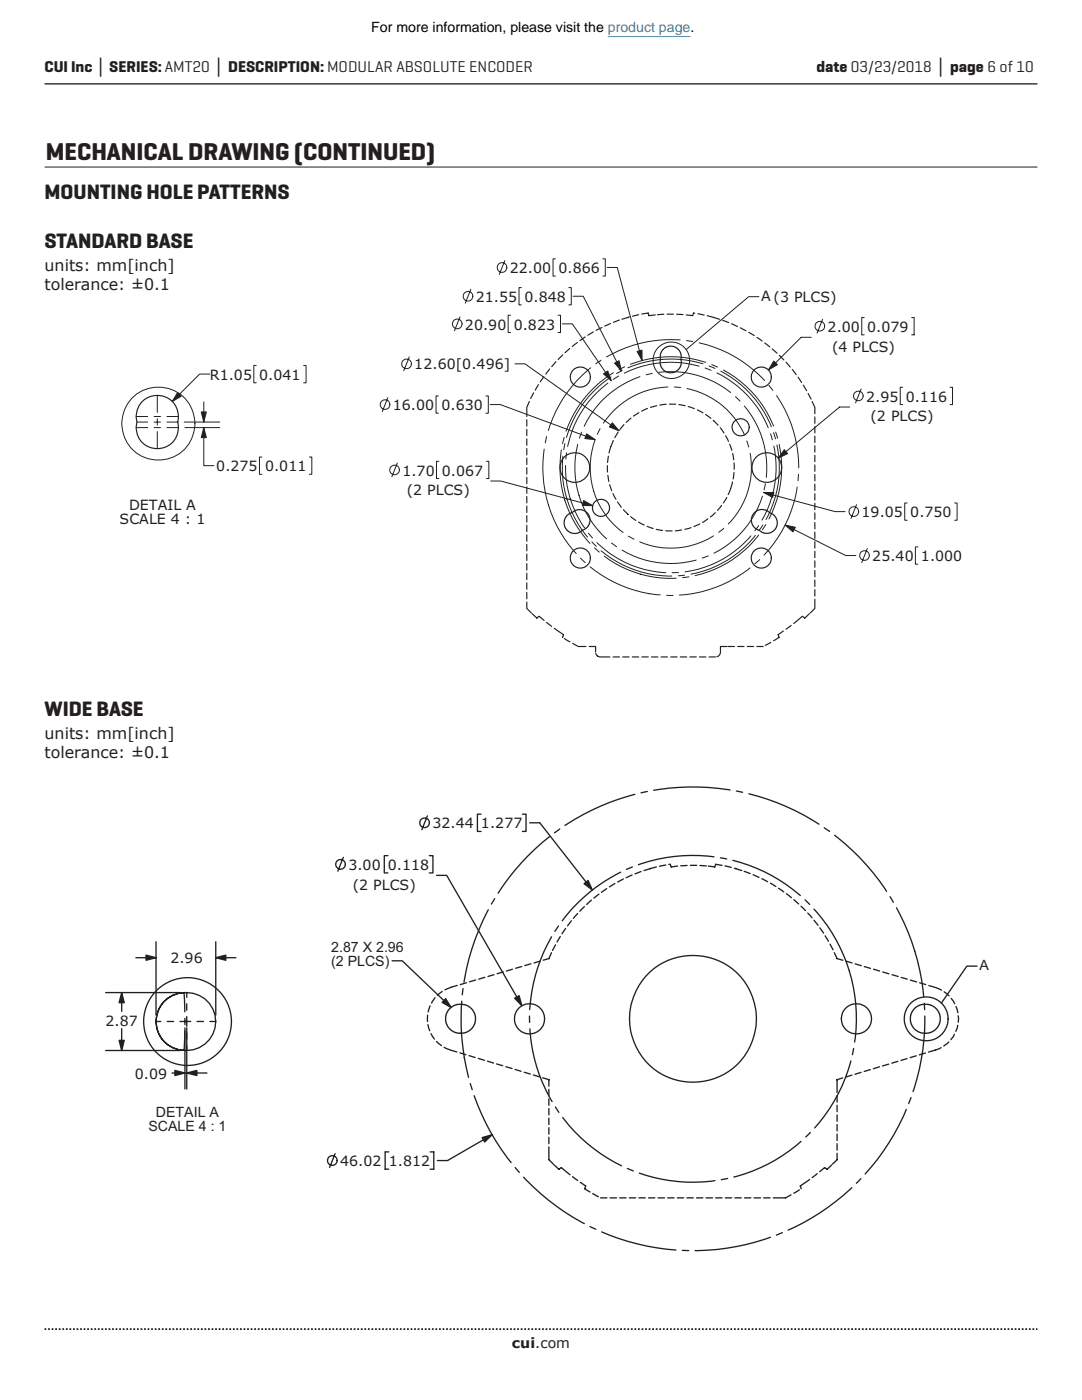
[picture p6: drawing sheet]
<svg xmlns="http://www.w3.org/2000/svg" width="216mm" height="279mm" viewBox="0 0 216 279" stroke-linecap="round" stroke-linejoin="round" font-family="sans-serif">
<path d="M8.9 16.7h198.1" fill="none" stroke="#231f20" stroke-width=".26"/>
<path d="M8.9 265.3h198.1" fill="none" stroke="#231f20" stroke-width=".35" stroke-dasharray=".4 .4 .4 .4 .4 .4" stroke-dashoffset=".7" stroke-linecap="butt"/>
<g fill="none" stroke="#231f20" stroke-width=".2">
<path d="M8.9 33.3h198.1M93.9 57.7l-1.1 2.8M100.7 52l-1.1 2.8M104 57.4h-.4v3.4h.4M110.8 51.7h-.4v3.4h.4M113.5 57.4h.5v3.4h-.5M114.4 59.1h2l7.6 14.9M120.3 51.7h.5v3.4h-.5M121.1 53.4h2.1l4.9 18.6M77.4 79.4l-1.1 2.7M87.5 79h-.5v3.5h.5M91.8 63.3l-1.1 2.7"/>
<path d="M96.9 79h.5v3.5h-.5M101.9 62.9h-.5v3.5h.5M111.4 62.9h.4v3.5h-.4M112.2 64.6h2l7.8 11.4M117.9 73.4a25.7 25.7 0 0 0-8.5 12.5M119.9 71.9l-1 .7M121.3 76.4a21.3 21.3 0 0 0-8 12.7M121.9 75.2a21.6 21.6 0 0 0-8.9 12.1M122.4 74.4a22.3 22.3 0 0 0-9.5 11.7M123.4 75l-1 .7M124.1 74l-1.1 .5M124.6 73.2l-1.1 .6"/>
<path d="M127.7 75.2a19.3 19.3 0 0 0-11.1 9.9M130.2 74.5l-1.3 .3M131.4 74.3a19.3 19.3 0 0 1 14.4 4M133.3 77.2a16.3 16.3 0 0 0-12.9 7.2M134.5 77.2l1.3 .1M135.7 67.8a25.5 25.5 0 0 0-14.7 3.4M137 68l1.2 .2M137.1 77.5a16 16 0 0 1 11.4 9.3M139.5 73.1a20.9 20.9 0 0 0-14.9 1.4M139.5 68.4a25.4 25.4 0 0 1 13.1 7.6M140.3 72.6a21.9 21.9 0 0 0-15 .8M140.7 73.4l1.2 .5"/>
<path d="M140.8 72.3a22.2 22.2 0 0 0-15 .4M141.5 73l1.2 .5M142 72.8l1.2 .5M143.1 74.4a20.9 20.9 0 0 1 10.2 11M143.8 74.1a21.7 21.7 0 0 1 10.1 11.1M144.3 73.8a22.1 22.1 0 0 1 10.1 11.2M146.8 79.2l.9 .9M153.4 76.9l.8 1M155 79a25.1 25.1 0 0 1 4.4 14.4M97.8 80.7h2l19 7M108.6 89.6a25.4 25.4 0 0 0 6.4 20.9M109.1 87.1l-.3 1.3"/>
<path d="M112 89.8a22.1 22.1 0 0 0 5.7 18.6M112.3 91.1a21.6 21.6 0 0 0 4.9 16.1M112.6 87.3l-.4 1.2M112.7 88.5l-.2 1.3M112.8 92.9a21 21 0 0 0 3.9 12.5M113 90.4l-.1 1.2M115.3 88.7a19.2 19.2 0 0 0 5.7 18.8M116.1 86.3l-.5 1.1M118.7 87.9a16 16 0 0 0 5.6 18.4M119.7 85.5l-.5 1.2M148.5 81a19.2 19.2 0 0 1 4.4 14.3M149 88l.4 1.2"/>
<path d="M149.7 90.5a16 16 0 0 1-4.4 14.1M152.1 99a18.9 18.9 0 0 1-9.6 11.4M152.4 98.3l14.2 3.8h2M152.7 96.5l-.2 1.3M153.7 86.6l.4 1.2M154.4 86.4l.3 1.2M154.4 89a20.9 20.9 0 0 1-2.4 14.8M154.8 86.2l.4 1.2M155 88.8a21.3 21.3 0 0 1-2.2 14.9M155.5 88.7a21.9 21.9 0 0 1-2.1 14.9M159.1 97.2a24.9 24.9 0 0 1-6.6 13.6M159.3 94.7l-.1 1.2"/>
<path d="M115.8 111.4l1 .9M117.4 106.4l.8 1M117.7 113.1a25.3 25.3 0 0 0 14 5.6M118.1 108.1l.9 .9M118.6 109.3l1 .9M119.1 108.3a21 21 0 0 0 13.7 6M119.9 109.9a21.7 21.7 0 0 0 14.2 5.1M120.6 111a21.8 21.8 0 0 0 14.3 4.4M122 108.4l1 .7M124.1 109.8a19 19 0 0 0 14.8 2M125.4 107l1.1 .6M133 118.8h1.3"/>
<path d="M135.4 114.3h-1.3M136.6 114.8l-1.3 .1M137.5 115.1l-1.3 .2M141.3 110.9l-1.2 .5M142.4 106.9a15.9 15.9 0 0 1-14.7 1.2M144.4 105.4l-1 .8M149.7 113.3a25 25 0 0 1-14.1 5.5M149.8 106.9a20.9 20.9 0 0 1-13.1 7.2M150.7 106.8a21.1 21.1 0 0 1-12.8 7.8M151.4 104.9l-.8 1M151.4 106.8a21.9 21.9 0 0 1-12.7 8.1M151.6 111.7l-1 .8"/>
<path d="M152.2 104.8l-.7 1M152.8 104.7l-.7 1M156.7 104.8l12.1 6.1h2M170.9 100.7l-1.1 2.8M173.1 109.5l-1.1 2.8M181 100.4h-.5v3.4h.5M183.1 109.1h-.4v3.5h.4M190.5 100.4h.5v3.4h-.5"/>
<circle cx="93.4" cy="59.1" r=".96"/>
<circle cx="100.2" cy="53.4" r=".97"/>
<circle cx="91.2" cy="64.6" r=".97"/>
<circle cx="31.6" cy="84.5" r="7.3"/>
<circle cx="76.8" cy="80.7" r=".96"/>
<circle cx="170.4" cy="102.1" r=".97"/>
<circle cx="172.5" cy="110.9" r=".97"/>
</g>
<g fill="none" stroke="#231f20" stroke-width=".23">
<path d="M106.5 78.4l-.6 1.1M107.4 76.8l-.6 1M108.5 75.2l-.7 1M109.7 73.6l-.8 1.1M110.9 72.2l-.8 1M112.3 70.8l-.9 .9M113.7 69.5l-1 .9M115.2 68.4l-1 .7M116.8 67.3l-1.1 .7M118.4 66.3l-1.1 .6M120.1 65.4l-1.2 .5M121.8 64.6l-1.1 .5"/>
<path d="M123.6 63.9l-1.2 .4M125.3 63.4l-1.2 .3M125.3 63.3v.1M125.6 63.2l-.3 .1M127.4 62.8l-1.2 .3M128.1 62.7l1.2-.2 .2 .5 1.3-.2M131.8 71.7l-.1 .8 .2 .7 .5 .7 .8 .4 .8 .1 .8-.2 .6-.5 .5-.8v-1.9l-.1-.6-.5-.7-.8-.5-1.1-.1-1.1 .6-.5 1v1M132.5 62.7l-1.3 .1M133.1 62.7h1.3M135 62.7l1.3 .1M138.6 62.5h-.2l-.2 .5-1.3-.2M139.2 62.6l1.3 .3"/>
<path d="M141.1 63l1.3 .3M142.4 63.3v.1M142.4 63.4l1.2 .3M144.2 63.9l1.2 .5M146 64.6l1.1 .5M147.7 65.4l1.1 .6M149.4 66.3l1.1 .7M151 67.3l1.1 .8M152.6 68.4l1 .8M154.1 69.6l.9 .9M155.5 70.9l.9 .9M156.8 72.3l.9 1"/>
<path d="M158.1 73.7l.8 1.1M159.3 75.3l.7 1M160.3 76.9l.7 1.1M161.3 78.5l.5 1.2M28.2 80.4a4.2 4.2 0 0 1 5.2-1 4.2 4.2 0 0 1 2.1 4.8 4.2 4.2 0 0 1-4.1 5.3 4.2 4.2 0 0 1-4.1-5.3 4.4 4.4 0 0 1 .9-3.8zM105.1 83.8v1.2M105.1 85.7v1.3M105.1 87.6v1.3M105.1 89.5v1.3M105.1 91.4v1.3M105.1 93.3v1.3M105.1 95.3v1.2"/>
<path d="M105.1 97.2v1.2M105.1 99.1v1.3M105.6 80.1l-.5 1.2v1.8M121.2 92.9v1.3M121.3 94.8l.2 1.3M121.4 91l-.2 1.3M121.7 96.7l.4 1.2M121.9 89.2l-.4 1.2M122.3 98.5l.6 1.1M122.4 87.9l-.5 1.2M123.3 86.3l-.6 1M124.5 84.7l-.8 1"/>
<path d="M125.9 83.4l-1 .9M127.5 82.4l-1.1 .6M129.2 81.5l-1.2 .6M131 81l-1.2 .3M132.9 80.7l-1.2 .1M133.6 80.7h1.2M135.5 80.7l1.2 .3M137.3 81.1l1.2 .4M139.1 81.8l1.2 .6M140.8 82.7l1 .8M142.3 83.9l1 1M143.7 85.4l.8 1"/>
<path d="M144.8 87l.6 1.1M145 99.3l-.6 1.1M145.6 88.7l.4 1.2M145.8 97.5l-.5 1.2M146.2 96.2l-.4 1.2M146.2 90.5l.2 1.3M146.5 92.4v1.3M146.5 94.3l-.2 1.3M162.1 80.1l.5 1.2v1.3M162.6 83.2v1.3M162.6 85.1v1.3M162.6 87v1.3"/>
<path d="M162.6 89v1.2M162.6 90.9v1.2M162.6 92.8v1.3M162.6 94.7v1.3M162.6 96.6v1.3M162.6 98.5v1.3M105.1 101v1.3M105.1 102.9v1.3M105.1 104.8v1.3M105.1 106.7v1.3M105.1 108.7v1.2M105.1 110.6v1.3"/>
<path d="M105.1 112.5v1.3M105.1 114.4v1.3M105.1 116.3v1.3M105.1 118.2v1.3M114.1 102.3l-.8 .4-.6 .9-.1 1 .2 .8 .6 .6 1 .5 1-.1 .8-.6M114.2 102.3l.6-.4 1-.2 1 .3 .7 .7 .2 1-.1 .9-.7 .8-.7 .4M123.2 100.2l.8 1M124.4 101.7l1 1M125.8 103.1l1.1 .8M127.4 104.2l1.1 .6M129.1 105l1.2 .5M131 105.6l1.2 .2"/>
<path d="M132.8 105.9l1.3 .1M136 105.8l-1.2 .1M137.9 105.3l-1.2 .3M139.6 104.6l-1.1 .5M141.2 103.6l-1 .7M142.7 102.3l-.9 .9M144 100.9l-.8 .9M153.5 102.3l-.8-.5-1-.1-.9 .4-.7 .7-.2 .8 .2 1 .5 .8 .9 .4M153.5 102.3l.9 .4 .6 .9 .1 .9-.3 .9-.5 .6-1 .4-1-.1-.8-.5M162.6 119.6v1.8l-.9 .9M162.6 100.4v1.3M162.6 102.4v1.2"/>
<path d="M162.6 104.3v1.3M162.6 106.2v1.3M162.6 108.1v1.3M162.6 110v1.3M162.6 111.9v1.3M162.6 113.9v1.2M162.6 115.8v1.2M162.6 117.7v1.3M105.1 120.1v1.3l.9 .9M106.2 122.5l.9 .8 .5-.3 1 .8M109.1 124.2l1 .8M110.6 125.4l1.8 1.3-.2 .5"/>
<path d="M112.6 127.4l1.1 .7M114.3 128.4l.3 .2a2.48 2.48 0 0 0 2.3 .4M117.6 129h1.2v1.1M118.9 130.4l.2 .4 .6 .3h2M122.3 131.1h1.3M124.2 131.1h1.3M126.2 131.1h1.2M128.1 131.1h1.3M130 131.1h1.3M131.9 131.1h1.3M133.8 131.1h1.3M135.7 131.1h1.3"/>
<path d="M137.7 131.1h1.2M139.6 131.1h1.2M141.5 131.1h1.3M145 129h-1.2l-.1 1.5-.2 .3-.5 .3M145.3 129h1.2M147.2 129h1.3M149.1 129h1.3M151 129h1.3M153.8 128.2l-1.1 .6M155.4 127.2h.1M155.5 127.2l-1.1 .7M156.3 125.9l-1 .8 .1 .5"/>
<path d="M157.9 124.8l-1.1 .8M161.5 122.5l-.9 .8-.5-.3-1.7 1.4"/>
<circle cx="115.8" cy="75.3" r="2.01"/>
<circle cx="151.9" cy="75.3" r="2.01"/>
<circle cx="114.7" cy="93.3" r="2.97"/>
<circle cx="147.8" cy="85.3" r="1.71"/>
<circle cx="153" cy="93.3" r="2.97"/>
<circle cx="115.8" cy="111.4" r="2.01"/>
<circle cx="119.9" cy="101.4" r="1.71"/>
<circle cx="151.9" cy="111.4" r="2.01"/>
</g>
<path d="M156.7 104.8l2 .4-.5 .9z" fill="#231f20"/>
<path d="M156.7 104.8l2 .4-.5 .9z" fill="none" stroke="#231f20" stroke-width=".2"/>
<path d="M117.1 86.6l1.7 1.1-2.1-.2z" fill="#231f20"/>
<path d="M117.1 86.6l1.7 1.1-2.1-.2z" fill="none" stroke="#231f20" stroke-width=".2"/>
<path d="M120.4 74.6l.9-.6 .7 2z" fill="#231f20"/>
<path d="M120.4 74.6l.9-.6 .7 2z" fill="none" stroke="#231f20" stroke-width=".2"/>
<path d="M122.6 72.5l.9-.5 .5 2z" fill="#231f20"/>
<path d="M122.6 72.5l.9-.5 .5 2z" fill="none" stroke="#231f20" stroke-width=".2"/>
<path d="M127.1 70.1l1-.2v2.1z" fill="#231f20"/>
<path d="M127.1 70.1l1-.2v2.1z" fill="none" stroke="#231f20" stroke-width=".2"/>
<path d="M152.4 98.3h2l-.2 1z" fill="#231f20"/>
<g fill="none" stroke="#231f20" stroke-width=".2">
<path d="M31.4 78.9v3.4M27.2 83.1h2.3M27.2 85.3h2.3M27.3 84.2h2.2M30.7 83.1h1.3M30.7 85.3h1.3M30.7 84.2h1.3M31.4 83.6v1.2M31.4 86.1v3.5M33.3 83.1h2.3M33.3 85.3h2.3M33.3 84.2h2.2"/>
<path d="M36.7 84.2h7.2M36.9 85.3h7M40.7 85.3v7.6h2M40.7 80.2v4M52.3 91.2h-.5v3.5h.5M61.7 91.2h.5v3.5h-.5M152.4 98.3h2l-.2 1z"/>
</g>
<path d="M40.7 85.3l.5 2h-1z" fill="#231f20"/>
<path d="M40.7 85.3l.5 2h-1z" fill="none" stroke="#231f20" stroke-width=".2"/>
<path d="M40.2 82.2h1l-.5 2z" fill="#231f20"/>
<g fill="none" stroke="#231f20" stroke-width=".2">
<path d="M151.4 59.2h-2l-12.5 10.6M81.7 71.2l-1.1 2.8M102.8 72.6h2l18.7 13.4M161.9 67.3h-2l-6.6 6.5M164.1 63.7l-1.1 2.8M171.8 77.6l-1.1 2.8M172.4 63.4h-.4v3.4h.4M180.1 77.3h-.5v3.4h.5M181.9 63.4h.5v3.4h-.5M189.6 77.3h.5v3.4h-.5M40.2 82.2h1l-.5 2zM79.3 92.4l-1.1 2.8"/>
<path d="M87.6 92.1h-.5v3.4h.5M97.1 92.1h.4v3.4h-.4M97.9 96h2l18.4 4.9M169.6 81.2h-2.1l-12.2 10.2"/>
<circle cx="81.1" cy="72.6" r=".96"/>
<circle cx="134" cy="71.9" r="3.6"/>
<circle cx="163.6" cy="65.1" r=".96"/>
<circle cx="171.3" cy="79" r=".96"/>
<circle cx="78.7" cy="93.8" r=".97"/>
</g>
<path d="M116.5 99.9l1.8 1h-2.1z" fill="#231f20"/>
<path d="M116.5 99.9l1.8 1h-2.1z" fill="none" stroke="#231f20" stroke-width=".2"/>
<path d="M154.4 72.1l.7 .7-1.8 1z" fill="#231f20"/>
<path d="M154.4 72.1l.7 .7-1.8 1z" fill="none" stroke="#231f20" stroke-width=".2"/>
<path d="M156.5 89.7l.7 .8-1.9 .9z" fill="#231f20"/>
<path d="M156.5 89.7l.7 .8-1.9 .9z" fill="none" stroke="#231f20" stroke-width=".2"/>
<path d="M122.2 84.4l1.3 1.6-1.9-.8z" fill="#231f20"/>
<path d="M41.9 74.7h-2.1l-5.4 5.4M51.1 72.9h-.5v3.5h.5M60.6 72.9h.5v3.5h-.5M122.2 84.4l1.3 1.6-1.9-.8z" fill="none" stroke="#231f20" stroke-width=".2"/>
<path d="M35.4 78.4l.8 .7-1.8 1z" fill="#231f20"/>
<path d="M35.4 78.4l.8 .7-1.8 1z" fill="none" stroke="#231f20" stroke-width=".2"/>
<g fill="none" stroke="#231f20" stroke-width=".27">
<path d="M118 179.6l-.9 .9M119.5 178.4l-1 .8M121.1 177.3l-1.1 .8M122.7 176.3l-1.1 .7M124.4 175.4l-1.2 .6M126.1 174.6l-1.1 .6M127.9 173.9l-1.2 .5M129.7 173.4l-1.2 .3M129.7 173.3v.1M131 173l-1.3 .3M132.8 172.6l-1.2 .3M133.5 172.5h.2l.2 .5 1.3-.2"/>
<path d="M137.1 172.7l-1.3 .1M137.7 172.7h1.3M139.7 172.7l1.2 .1M144.1 172.7l-1.3-.2-.2 .5-1.3-.2M144.7 172.8l1.2 .3M146.6 173.3h.2M146.8 173.4l1.2 .3M146.8 173.3v.1M148.5 173.9l1.2 .4M150.3 174.6l1.2 .5M152 175.4l1.2 .6M153.7 176.3l1.1 .6"/>
<path d="M155.3 177.3l1.1 .7M156.9 178.4l1 .7M158.4 179.6l1 .8M21.1 198.1h14.9M24.3 198.1v3.7M27.1 191.1h4M31.1 187.9v14.7M33.3 199.3a5.9 5.9 0 0 1 7.4-.1 5.9 5.9 0 0 1 1.8 7.2 5.9 5.9 0 0 1-8.4 2.5 5.9 5.9 0 0 1-1.7-8.6zM36.7 198.1l.2 3.8M36.9 198.1a5.8 5.8 0 0 0-5.7 5.8 5.8 5.8 0 0 0 5.7 5.7M37.3 198.1v.9M43.1 187.9v14.7"/>
<path d="M43.1 191.1h4M86.8 199.1l-.7 1.1M88.2 197.9l-.9 .7M91.2 196.7l-2.4 .8M93.1 196.1l-1.2 .4M94.9 195.6l-1.2 .3M96.8 195l-1.3 .4M98.6 194.5l-1.2 .4M100.4 194l-1.2 .3M102.3 193.4l-1.2 .4M104.1 192.9l-1.2 .3M105.9 192.3l-1.2 .4"/>
<path d="M107.8 191.8l-1.2 .4M109.6 191.3l-1.2 .3M110.1 190.1l-.6 1.2M110.8 188.6l-.6 1.1M111.8 186.9l-.6 1.1M112.9 185.3l-.8 1M114 183.8l-.8 1M115.3 182.3l-.9 1M116.6 180.9l-.9 1M159.8 180.9l.9 .8M161.2 182.2l.8 1M162.4 183.7l.8 1"/>
<path d="M163.6 185.2l.7 1M164.6 186.8l.7 1.1M165.6 188.4l.6 1.2M166.5 190.1l.5 1.2M166.9 191.3l1.3 .3M168.8 191.8l1.2 .4M170.6 192.4l1.3 .3M172.5 192.9l1.2 .4M174.3 193.4l1.2 .4M176.1 194l1.3 .3M178 194.5l1.2 .4M179.8 195.1l1.2 .3"/>
<path d="M181.7 195.6l1.2 .4M183.5 196.1l1.2 .4M185.3 196.7l1.3 .3M186.7 197.1l1.2 .5M188.4 197.9l1 .9M189.8 199.2l.7 1.1M21.1 209.6h14.9M24.3 205.3v4.3M31.1 203.9h1M33.4 203.9h1.2M34.3 214.1h2.6M35.9 203.9h2.2"/>
<path d="M36.9 205.8l-.2 3.8M36.9 203.2v1.3M36.9 205.1v12.2M37.3 200.3v1.3M37.3 202.9v1.9M37.3 205.1v12.2M37.3 214.1h4M39.3 203.9h1.3M41.9 203.9h1.2M85.3 202.6v1.3M85.4 204.5l.3 1.2M85.8 200.7l-.4 1.2"/>
<path d="M86 206.3l.7 1.1M87.1 207.8l1 .9M88.6 209l1.2 .5M89.7 201.3l.9-.6 .9-.3 1.3 .1 1.2 .8 .6 .8 .3 .9-.2 1.3-.7 1.1-.8 .6-1.2 .2-1.2-.1-1.1-.7-.5-.9-.3-.9 .2-1.3zM89.9 209.6l1.3 .3M91.8 210.1l1.2 .4M93.6 210.7l1.2 .4M95.4 211.2l1.3 .4M97.3 211.8l1.2 .4M99.1 212.3l1.2 .4M100.9 212.9l1.3 .3M102.8 213.4l1.2 .4"/>
<path d="M104.6 214l1.2 .4M106.4 214.5l1.3 .4M108.3 215.1l1.3 .4M109.5 215.5v1.3M109.5 217.4v1.3M109.5 219.3v1.3M167 215.5v2.5M167 218.7v1.2M168.2 215.1l-1.3 .4M170 214.6l-1.2 .3M171.8 214l-1.2 .4M173.7 213.5l-1.3 .3"/>
<path d="M175.5 212.9l-1.2 .4M177.3 212.4l-1.2 .3M179.2 211.8l-1.3 .4M181 211.3l-1.2 .3M182.5 201.3l.9-.6 .8-.3 1.3 .1 1.3 .8 .6 .8 .2 .9-.1 1.3-.7 1.1-.9 .6-1.2 .2-1.1-.1-1.1-.7-.6-.9-.2-.9 .1-1.3zM182.8 210.7l-1.2 .4M184.7 210.2l-1.3 .3M187.8 209.1l-2.5 .9M189.3 207.9l-1 .9M190.4 206.4l-.7 1.1M190.8 200.9l.3 1.2M191.1 204.6l-.4 1.2"/>
<path d="M191.2 202.7v1.3M109.5 228.9v2.5l.9 .9M109.5 221.2v1.3M109.5 223.1v1.3M109.5 225.1v1.2M109.5 227v1.2M110.6 232.5l.9 .9 .5-.4 1.7 1.4M114.2 234.8l1.1 .8M115.8 236l1.1 .7-.2 .5 1 .7M118.3 238.2l1.1 .6M119.8 239.1h1.3M121.7 239.1h1.3"/>
<path d="M123.7 239.1h1.2M125.6 239.1h1.2M127.5 239.1h1.3M129.4 239.1h1.3M131.3 239.1h1.3M133.2 239.1h1.3M135.1 239.1h1.3M137.1 239.1h1.2M139 239.1h1.3M140.9 239.1h1.3M142.8 239.1h1.3M144.7 239.1h1.3"/>
<path d="M146.6 239.1h1.3M148.6 239.1h1.2M150.5 239.1h1.2M152.4 239.1h1.3M157.8 238.4a3.1 3.1 0 0 1-2.2 .7h-1.3M159.5 237.5l-1.1 .6M161.5 235.4l-1.8 1.3 .2 .5M163 234.2l-1 .8M165.9 232.5l-.9 .9-.5-.4-.9 .8M167 230.2v1.2l-.9 .9M167 220.6v1.3M167 222.5v1.3"/>
<path d="M167 224.4v1.3M167 226.3v1.3M167 228.2v1.3"/>
<circle cx="37.4" cy="203.9" r="8.8"/>
<circle cx="105.7" cy="203.3" r="3"/>
<circle cx="138.3" cy="203.3" r="12.7"/>
<circle cx="170.9" cy="203.3" r="3"/>
</g>
<path d="M34.9 213.6l2 .5-2 .5z" fill="#231f20"/>
<path d="M34.9 213.6l2 .5-2 .5z" fill="none" stroke="#231f20" stroke-width=".27"/>
<path d="M37.3 214.1l2-.5v1z" fill="#231f20"/>
<path d="M37.3 214.1l2-.5v1z" fill="none" stroke="#231f20" stroke-width=".27"/>
<path d="M29.1 190.6l2 .5-2 .5z" fill="#231f20"/>
<path d="M29.1 190.6l2 .5-2 .5z" fill="none" stroke="#231f20" stroke-width=".27"/>
<path d="M43.1 191.1l2-.5v1z" fill="#231f20"/>
<path d="M43.1 191.1l2-.5v1z" fill="none" stroke="#231f20" stroke-width=".27"/>
<path d="M23.8 207.6h1l-.5 2z" fill="#231f20"/>
<path d="M23.8 207.6h1l-.5 2z" fill="none" stroke="#231f20" stroke-width=".27"/>
<path d="M24.3 198.1l.5 2h-1z" fill="#231f20"/>
<g fill="none" stroke="#231f20" stroke-width=".27">
<path d="M126.7 158.5a47.1 47.1 0 0 0-14 6.2M129.2 158l-1.3 .2M145.7 157.7a47.1 47.1 0 0 0-15.3 0M146.9 157.9l1.3 .2M149.4 158.4a46.2 46.2 0 0 1 14 6.1M85.3 162.8l-1.1 2.8M96 162.5h-.7v3.4h.7M98.7 179.3l-.7 1.1M104.2 162.5h.8v3.4h-.8M105.7 164.2h2l10.5 13.4M109.6 167a45.9 45.9 0 0 0-10.2 11.3M111.7 165.4l-1.1 .8"/>
<path d="M123.8 174.1a32.7 32.7 0 0 0-11.6 9.7M126.2 173l-1.2 .5M142.5 171a32.6 32.6 0 0 0-15.1 1.6M143.7 171.2l1.3 .2M146.2 171.7a32.3 32.3 0 0 1 13.5 7M160.6 179.6l1 .9M164.5 165.2l1 .7M166.5 166.7a44.6 44.6 0 0 1 10.4 11.2M177.6 179l.6 1.1M24.3 198.1l.5 2h-1zM92.1 199.8a46.5 46.5 0 0 0 1.4 15.2M92.4 197.3l-.2 1.2"/>
<path d="M97.4 181.6a47.3 47.3 0 0 0-4.8 14.4M110.1 187a33.3 33.3 0 0 0-4.4 14.5M111.4 184.8l-.7 1.1M162.4 181.4a32.2 32.2 0 0 1 8.1 26.6M178.9 181.2a45.3 45.3 0 0 1 5.4 17.7M93.8 216.2l.4 1.3M94.6 218.7a46.3 46.3 0 0 0 7.4 13.3M105.6 202.8l.1 1.3M105.7 205.3a31.9 31.9 0 0 0 4.5 14.5M169.8 211.7a32.5 32.5 0 0 1-7.2 13.4M170.3 209.2l-.2 1.3M181.8 219.1l-.5 1.1"/>
<path d="M184.4 200.2l.1 1.3M184.5 202.8a44.1 44.1 0 0 1-2.3 15M66.9 230.2l-1.1 2.8M77.6 229.9h-.7v3.4h.7M85.8 229.9h.8v3.4h-.8M98.2 226.5l-8.9 5.1h-2M102.8 233l.8 1M104.5 234.9a45.8 45.8 0 0 0 12.1 9.3M110.8 220.9l.7 1.1M112.3 223a32.1 32.1 0 0 0 11.7 9.7M125.2 233.2l1.2 .5M127.6 234.1a32.1 32.1 0 0 0 15.1 1.5"/>
<path d="M145.2 235.2l-1.3 .2M159.8 227.8a31.5 31.5 0 0 1-13.4 7.1M161.7 226l-.9 .9M170 237a45.6 45.6 0 0 1-12.7 8.5M171.8 235.2l-.9 .9M180.8 221.4a45.4 45.4 0 0 1-8.2 12.9M117.7 244.8l1.2 .5M120.1 245.9a46.1 46.1 0 0 0 14.8 3.6M136.1 249.5l1.3 .1M153.7 246.9a45 45 0 0 1-15 2.7M156.1 246l-1.2 .5"/>
<circle cx="84.7" cy="164.2" r=".96"/>
<circle cx="66.3" cy="231.6" r=".97"/>
</g>
<path d="M96.2 227l2-.5-1.5 1.4z" fill="#231f20"/>
<path d="M96.2 227l2-.5-1.5 1.4z" fill="none" stroke="#231f20" stroke-width=".27"/>
<path d="M116.5 176.4l.9-.7 .8 1.9z" fill="#231f20"/>
<g fill="none" stroke="#231f20" stroke-width=".27">
<path d="M68.5 171.1l-1.1 2.8M77.4 170.8h-.7v3.4h.7M85.7 170.8h.7v3.4h-.7M87.1 174.7h2l15 26M116.5 176.4l.9-.7 .8 1.9zM78.2 191.7h2.1l9.7 9.4M195 192.8h-2.1l-5.1 7.4"/>
<circle cx="67.9" cy="172.5" r=".97"/>
<circle cx="184.8" cy="203.3" r="4.4"/>
</g>
<path d="M102.7 199.2l.9-.5 .5 2z" fill="#231f20"/>
<path d="M102.7 199.2l.9-.5 .5 2z" fill="none" stroke="#231f20" stroke-width=".27"/>
<path d="M88.9 199.3l1.1 1.8-1.8-1.1z" fill="#231f20"/>
<path d="M88.9 199.3l1.1 1.8-1.8-1.1z" fill="none" stroke="#231f20" stroke-width=".27"/>
<path d="M121.3 7.3h16.5" fill="none" stroke="#4582a4" stroke-width=".2"/>
<text font-size="4.9" fill="#231f20" x="9.1" y="31.9">MECHANICAL DRAWING (CONTINUED)</text>
<g font-size="4.2" fill="#231f20">
<text x="8.9" y="39.8">MOUNTING HOLE PATTERNS</text>
<text x="8.9" y="49.4">STANDARD BASE</text>
<text x="8.9" y="142.9">WIDE BASE</text>
</g>
<g font-size="3.2" fill="#231f20">
<text x="8.9" y="14.3">CUI Inc │ SERIES: AMT20 │ DESCRIPTION: MODULAR ABSOLUTE ENCODER</text>
<text x="162.9" y="14.3">date 03/23/2018 │ page 6 of 10</text>
<text x="8.9" y="54">units: mm[inch]</text>
<text x="8.9" y="57.8">tolerance: ±0.1</text>
<text x="8.9" y="147.5">units: mm[inch]</text>
<text x="8.9" y="151.3">tolerance: ±0.1</text>
</g>
<text font-size="2.8" x="74.1" y="6.4">For more information, please visit the product page.</text>
<g font-size="2.8" fill="#231f20">
<text x="101.7" y="54.5">22.00</text>
<text x="111.4" y="54.5">0.866</text>
<text x="92.8" y="65.8">20.90</text>
<text x="94.9" y="60.2">21.55</text>
<text x="102.5" y="65.8">0.823</text>
<text x="104.6" y="60.2">0.848</text>
<text x="151.9" y="60">A (3 PLCS)</text>
<text x="165.1" y="66.2">2.00</text>
<text x="166" y="70.2">(4 PLCS)</text>
<text x="173" y="66.2">0.079</text>
<text x="41.9" y="75.8">R1.05</text>
<text x="51.7" y="75.8">0.041</text>
<text x="82.7" y="73.7">12.60[0.496]</text>
<text x="78.4" y="81.9">16.00</text>
<text x="88.1" y="81.9">0.630</text>
<text x="172.8" y="80.1">2.95</text>
<text x="180.7" y="80.1">0.116</text>
<text x="173.7" y="84.1">(2 PLCS)</text>
<text x="43.2" y="94.1">0.275</text>
<text x="52.9" y="94.1">0.011</text>
<text x="80.3" y="94.9">1.70</text>
<text x="88.2" y="94.9">0.067</text>
<text x="25.7" y="101.8">DETAIL A</text>
<text x="81.2" y="98.8">(2 PLCS)</text>
<text x="23.9" y="104.7">SCALE 4 : 1</text>
<text x="171.9" y="103.2">19.05</text>
<text x="181.6" y="103.2">0.750</text>
<text x="174.1" y="112">25.40</text>
<text x="183.8" y="112">1.000</text>
<text x="86.3" y="165.3">32.44</text>
<text x="96" y="165.3">1.277</text>
<text x="69.5" y="173.6">3.00</text>
<text x="77.4" y="173.6">0.118</text>
<text x="70.4" y="177.6">(2 PLCS)</text>
<text x="66.1" y="190">2.87 X 2.96</text>
<text x="34" y="192.3">2.96</text>
<text x="66.1" y="192.8">(2 PLCS)</text>
<text x="195.5" y="193.6">A</text>
<text x="21.1" y="204.7">2.87</text>
<text x="26.9" y="215.3">0.09</text>
<text x="29.6" y="225.8">SCALE 4 : 1</text>
<text x="31.1" y="222.9">DETAIL A</text>
<text x="67.9" y="232.7">46.02</text>
<text x="77.6" y="232.7">1.812</text>
<text x="102.2" y="269">cui.com</text>
</g>
</svg>
